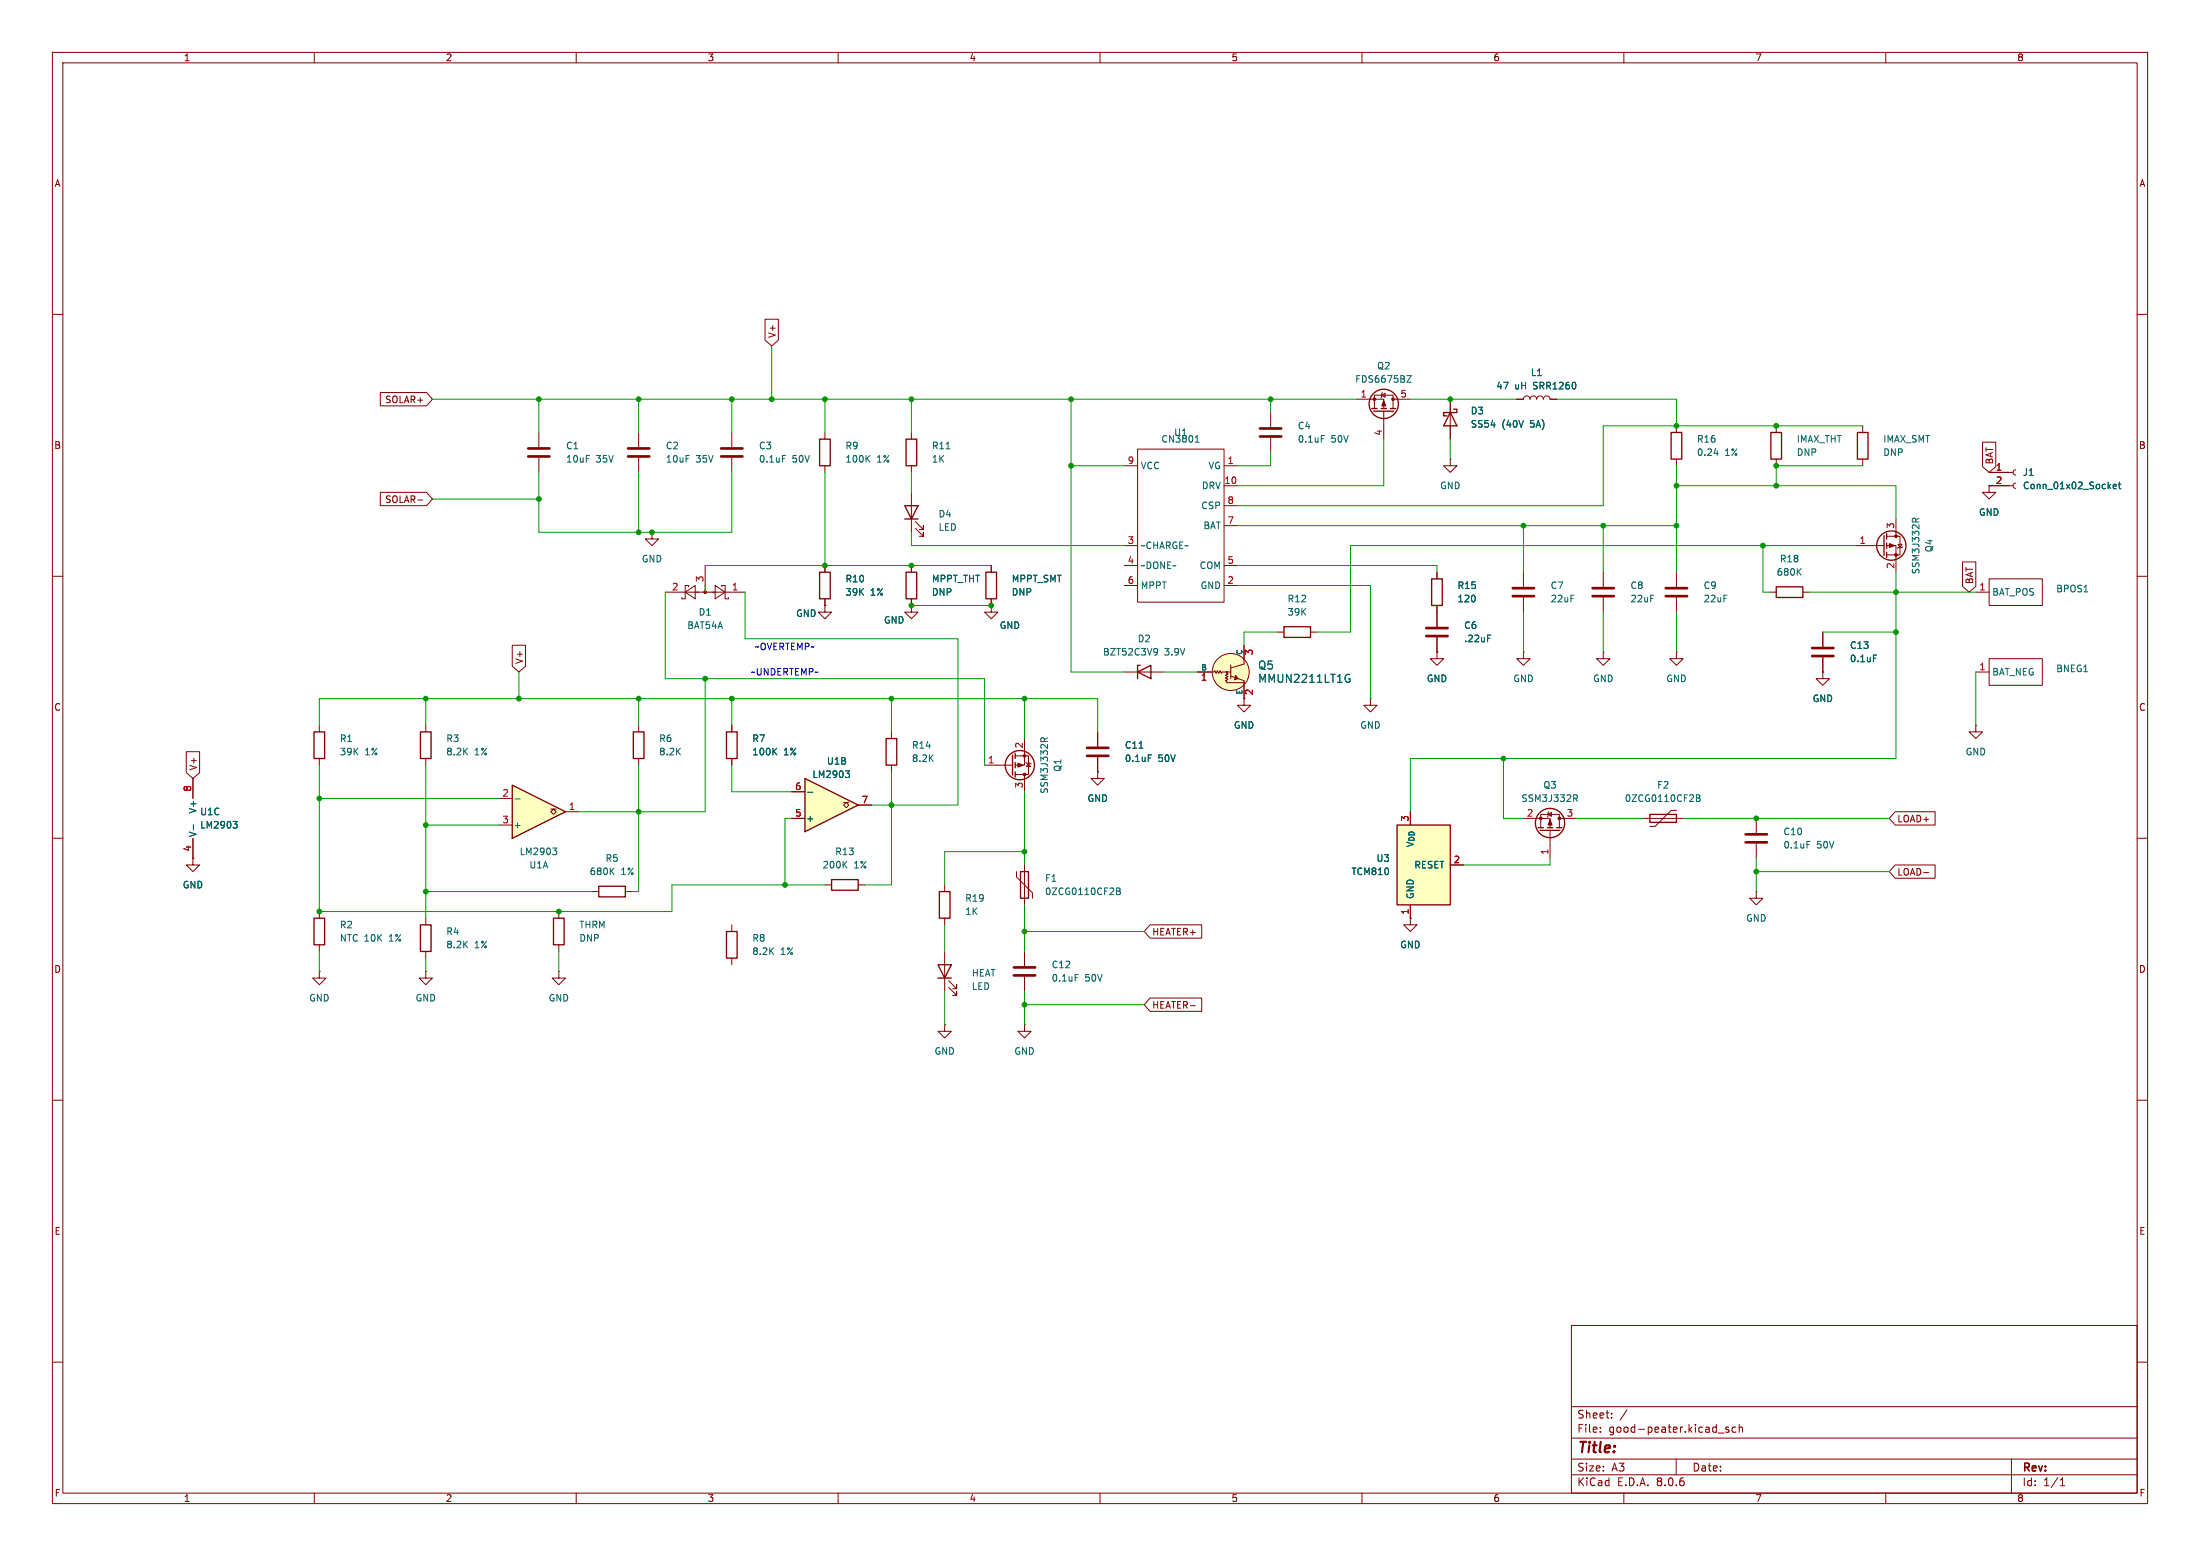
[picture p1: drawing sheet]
<svg xmlns="http://www.w3.org/2000/svg" width="420mm" height="297mm" viewBox="0 0 420 297" stroke-linecap="round" stroke-linejoin="round" font-family="sans-serif">
<g fill="none" stroke="#840000" stroke-width=".19">
<path d="M10 10h400v277h-400zM12 12h396v273h-396zM60 10v2M110 10v2M160 10v2M210 10v2M260 10v2M310 10v2M360 10v2M10 60h2M408 60h2M102.9 82.6v2.7"/>
<path d="M102.9 87.4v2.8M121.9 82.6v2.7M121.9 87.4v2.8M10 110h2M274.3 116.8v2.8M408 110h2M170.2 139.7v1.3M274.3 124.5v1.2h1.3l-1.3 1.3-1.3-1.3h1.3M274.3 124.5h.1M274.3 121.7v2.8M290.8 124.5v1.2h1.3l-1.3 1.3-1.2-1.3h1.2M290.8 124.5h.1"/>
<path d="M306.1 124.5v1.2h1.2l-1.2 1.3-1.3-1.3h1.3M306.1 124.5h.1M320 124.5v1.2h1.3l-1.3 1.3-1.2-1.3h1.2M320 124.5h.1M348 128.3v1.2h1.2l-1.2 1.3-1.3-1.3h1.3M348 128.3h.1M348 120.7v2.7M348 125.5v2.8M10 160h2M170.2 146.1v1.2M188 146.1h5.3M193.8 144.3h2.5v3.5h-2.5"/>
<path d="M195.6 141v5.1h-1.8M195.6 147.8v3.3M195.8 145.5l1 .3M196.3 145.7l.4 .6h-.7zM209.5 147.3v1.3h1.3l-1.3 1.3-1.2-1.3h1.2M209.5 147.3h.1M290.8 156.2h5.1v1.8M294.1 158v-2.6h3.6v2.6M295.5 155.4l.7-.3v.7zM295.7 154.9l-.3 1.1M295.9 158.5v5.3M297.7 156.2h3.3"/>
<path d="M313.7 156.2h7.6M320 154.7h-1l-3 3h-1M335.3 156.2v2.8M408 160h2M157.5 168.9h1.2M163.8 168.9h1.3M180.3 168.9v1.3M180.3 175.3v1.2M194.1 166.4v1l3 3v1.1M195.6 165.1v7.6M335.3 170.2v1.3h1.2l-1.2 1.2-1.3-1.2h1.3M335.3 170.2h.1"/>
<path d="M335.3 161v2.8M180.3 195.6v1.3h1.3l-1.3 1.2-1.2-1.2h1.2M180.3 195.6h.1M180.3 181.6v7.6M181.1 188.5l1.5 1.5v-.8v.8h-.7M181.1 187.2l1.5 1.5v-.7v.7h-.7M195.6 195.6v1.3h1.2l-1.2 1.2-1.3-1.2h1.3M195.6 195.6h.1M195.6 181.6v2.8M195.6 186.4v2.8M10 210h2M408 210h2"/>
<path d="M10 260h2M300 253h108v32h-108zM408 260h2M300 278.5h108M300 274.5h108M300 268.5h108M305.5 273.2v.2M305.5 272.5v.1M307.7 270.5v.2M307.7 269.8v.1M310.6 269.1l-1.3 1.9M320 278.5v3"/>
<path d="M328 273.5h1.2M330 272.5l-.3-.1-.3 .2 .1 .2 .5 .2v.3h-.6M331.4 272.5l-.5-.1-.2 .3 .1 .6h.6M332 272.5l.2-.1 .4 .1 .1 .9M332 271.9v1.5M384 278.5v6.5M60 285v2M110 285v2M160 285v2M210 285v2M260 285v2M300 281.5h108"/>
<path d="M310 285v2M360 285v2M393.3 283.6h.9M393.3 282.5l.4-.4v1.5"/>
</g>
<g fill="none" stroke="#840000" stroke-width=".25">
<path d="M169.2 141h2v5.1h-2zM193.3 144.1v3.9M193.8 143.8v1M193.8 145.5v1.1M193.8 147.3v1M293.6 158h1M294 158.5h3.8M295.4 158h1M297.2 158h1M315 155.4h5v1.6h-5zM158.7 167.9h5.1v2h-5.1zM179.3 170.2h2.1v5.1h-2.1z"/>
<path d="M194.8 166.4h1.5v5.1h-1.5zM179.1 184.2h2.5l-1.3 2.5zM179.1 186.7h2.5"/>
<circle cx="194.7" cy="146" r="2.79"/>
<circle cx="295.9" cy="157.1" r="2.79"/>
</g>
<path d="M100.8 87.1h4.1M100.8 85.6h4.1M119.9 87.1h4.1M119.9 85.6h4.1M272.3 119.9h4.1M272.3 121.4h4.1M345.9 125.2h4.1M345.9 123.7h4.1M333.2 159.3h4.1M333.2 160.8h4.1M193.5 186.2h4.1M193.5 184.7h4.1" fill="none" stroke="#840000" stroke-width=".51"/>
<g fill="none" stroke="#006464" stroke-width=".19">
<path d="M284 121.2h.6M357.6 125h.7M198.7 141.5v-.4l.2-.3 .4 .1 .1 .6M200 140.8l-.6 .4M300.4 151.7h.5l.2 .3-.1 .3-.6 .1M300.7 152.4l.4 .6M323.8 151.7h.5l.2 .3-.2 .3 .2 .1 .1 .3-.3 .3h-.5zM323.8 152.3h.5M161.1 165l.6 .7M161.7 164.4l-.7 .7M213.2 169.5h.4l.2 .2-.2 .4 .2 .1 .1 .3-.2 .3h-.5zM213.2 170.1h.4"/>
<path d="M344.9 160.6h.7M205.2 186h.7"/>
</g>
<g fill="#840000" stroke="#840000" stroke-width=".19">
<path d="M295.9 156.5l.4 1h-.8z"/>
<path d="M194.3 145.7l1 .4-1 .3z"/>
<circle cx="294.1" cy="156.2" r=".25"/>
<circle cx="297.7" cy="156.2" r=".25"/>
<circle cx="195.6" cy="144.3" r=".25"/>
<circle cx="195.6" cy="147.8" r=".25"/>
</g>
<path d="M153.7 148.6l10.1 5.1-10.1 5.1z" fill="#ffffc2"/>
<path d="M120.9 139.7h2v5.1h-2zM138.7 139.7h2v5.1h-2zM153.7 148.6l10.1 5.1-10.1 5.1zM114.3 169.2h5.1v2h-5.1zM138.7 177.8h2v5.1h-2z" fill="none" stroke="#840000" stroke-width=".25"/>
<g fill="none" stroke="#840000" stroke-width=".19">
<path d="M157.5 115.6v1.2h1.2l-1.2 1.3-1.3-1.3h1.3M157.5 115.6h.1M174 115.6v1.2h1.3l-1.3 1.3-1.3-1.3h1.3M174 115.6h.1M290.8 109.2v2.8M290.8 114v2.8M121.9 138.4v1.3M139.7 138.4v1.3M237.5 133.4v1.2h1.3l-1.3 1.3-1.3-1.3h1.3M237.5 133.4h.1M261.6 133.4v1.2h1.3l-1.3 1.3-1.3-1.3h1.3M261.6 133.4h.1"/>
<path d="M121.9 144.8v1.3M139.7 144.8v1.3M151.1 156.2h2.6M151.1 151.1h2.6M161 153.2h.5l-.5 .5 .5 .5 .6-.5-.6-.5h.6M163.8 153.7h2.6M113 170.2h1.3M119.4 170.2h1.2M139.7 176.5v1.3M269.2 175.3v1.2h1.3l-1.3 1.3-1.2-1.3h1.2M269.2 175.3h.1M139.7 182.9v1.3"/>
</g>
<path d="M147.7 143.4l.6 .7M148.3 142.8l-.7 .7M154.2 151.2h1M161.4 147.1h.8l-.5 .5M161.9 147.6l.3 .3v.3l-.3 .2M116.7 166.2l.5 .7M117.2 165.7l-.7 .7" fill="none" stroke="#006464" stroke-width=".19"/>
<path d="M288.8 113.8h4.1M288.8 112.3h4.1" fill="none" stroke="#840000" stroke-width=".51"/>
<path d="M266.7 157.5h10.2v15.2h-10.2z" fill="#ffffc2"/>
<g fill="none" stroke="#840000" stroke-width=".25">
<path d="M261.9 78h1M262.3 78.5h3.8M263.7 78h1M265.4 78h1M276.9 78.7l1.2 2.6h-2.5zM277.5 78.1h.6v.6h-2.5v.7h.6M156.5 83.8h2v5.1h-2zM172.7 96.5h2.6l-1.3 2.6zM172.7 99.1h2.6M319 82.6h2.1v5h-2.1zM338.1 82.6h2v5h-2zM354.6 82.6h2v5h-2z"/>
<path d="M156.5 109.2h2v5.1h-2zM173 109.2h2v5.1h-2zM188.2 109.2h2v5.1h-2zM245.1 119.6h5.1v2.1h-5.1zM273.3 110.5h2v5.1h-2zM339.1 112h5.1v2h-5.1zM359.7 102.2v3.8M360.2 101.9v1M360.2 103.6v1M360.2 105.4v1M59.9 139.7h2.1v5.1h-2.1zM80.3 139.7h2v5.1h-2z"/>
<path d="M217.2 128.3l2.5-1.3v2.5zM217.7 127h-.5v2.5M266.7 157.5h10.2v15.2h-10.2zM59.9 175.3h2.1v5h-2.1zM80.3 176.5h2v5.1h-2zM105.7 175.3h2v5h-2z"/>
<circle cx="264.2" cy="77.1" r="2.79"/>
<circle cx="361.1" cy="104.1" r="2.79"/>
</g>
<g fill="none" stroke="#840000" stroke-width=".19">
<path d="M242.6 78.7v2.8M259.1 76.2h5.1v1.8M262.4 78v-2.6h3.5v2.6M263.8 75.4l.6-.3v.7zM263.9 74.9l-.2 1M264.2 78.5v5.3M265.9 76.2h3.3M276.9 76.2v7.6M289.6 76.2h1.2a.64 .64 0 0 1 .7-.6 .64 .64 0 0 1 .6 .6 .64 .64 0 0 1 .6-.6 .64 .64 0 0 1 .7 .6 .64 .64 0 0 1 .6-.6 .64 .64 0 0 1 .6 .6 .64 .64 0 0 1 .7-.6 .64 .64 0 0 1 .6 .6h1.3M139.7 82.6v2.7M139.7 87.4v2.8M157.5 82.6v1.2"/>
<path d="M157.5 88.9v1.3M174 94v7.6M174.8 99.6l1.5 1.5v-.8v.8h-.8M214.6 88.9h2.6M217.2 85.7h16.5v29.2h-16.5zM233.7 88.9h2.5M233.7 92.7h2.5M233.7 96.5h2.5M242.6 83.6v2.8M276.9 87.6v1.3h1.2l-1.2 1.3-1.3-1.3h1.3M276.9 87.6h.1M320 81.3v1.3"/>
<path d="M320 87.6v1.3M339.1 81.3v1.3M339.1 87.6v1.3M355.6 81.3v1.3M355.6 87.6v1.3M361.9 99.1v3.3M379.7 92.7v1.3h1.3l-1.3 1.3-1.2-1.3h1.2M379.7 92.7h.1M379.7 92.7h4.6M379.7 90.2h4.6M384.8 92.2l-.3 .2-.2 .3 .2 .4 .3 .1M384.8 89.7l-.3 .1-.2 .4 .2 .3 .3 .2"/>
<path d="M124.5 101.6v1.3h1.2l-1.2 1.2-1.3-1.2h1.3M124.5 101.6h.1M127 113h15.2M130.8 113l1.9-1.2v2.5zM131.4 112v-.2h-.6v2.5h-.6v-.3M134.6 108v5M136.5 111.8l1.9 1.2-1.9 1.3zM137.8 112v-.2h.6v2.5h.7v-.3M157.5 108v1.2M157.5 114.3v1.3M174 108v1.2M174 114.3v1.3"/>
<path d="M174.8 100.8l1.5 1.6v-.8v.8h-.8M189.2 115.6v1.2h1.3l-1.3 1.3-1.2-1.3h1.2M189.2 115.6h.1M189.2 108v1.2M189.2 114.3v1.3M214.6 111.8h2.6M214.6 104.1h2.6M214.6 108h2.6M233.7 111.8h2.5M233.7 108h2.5M233.7 100.3h2.5M274.3 109.2v1.3"/>
<path d="M274.3 115.6v1.2M306.1 109.2v2.8M306.1 114v2.8M320 109.2v2.8M320 114v2.8M337.8 113h1.3M344.2 113h1.2M354.3 104.1h5.4M360.2 104.1h1.7v5.1M360.2 102.4h2.5v3.5h-2.5M362.3 103.9h.8l-.4 .6zM363.2 104.4l-1 .2"/>
<path d="M377.2 113h2.5M379.7 110.5h10.2v5.1h-10.2zM61 138.4v1.3M81.3 138.4v1.3M209.5 139.7v2.8M214.6 128.3h7.6M228.6 128.3h3.2l.1-.3 .3 .5 .2-.5 .3 .5 .2-.5 .3 .5 .1-.2h1.6M234.2 128.3v.2l.2 .2-.5 .2 .5 .3-.5 .2 .5 .3-.5 .2 .3 .1v.3h3.3M234.9 129l2.6 .9v3.5M234.9 126.9v2.6M237.5 123.2v3.5l-2.6 .8M243.8 120.7h1.3"/>
<path d="M250.2 120.7h1.3M377.2 138.4v1.3h1.3l-1.3 1.3-1.3-1.3h1.3M377.2 138.4h.1M377.2 128.3h2.5M379.7 125.7h10.2v5.1h-10.2zM36.8 148.6v3.8M61 144.8v1.3M81.3 144.8v1.3M209.5 144.5v2.8M269.2 154.9v2.6M36.8 163.8v1.3h1.3l-1.3 1.3-1.2-1.3h1.2M36.8 163.8h.1"/>
<path d="M36.8 160v3.8M61 174v1.3M81.3 175.3v1.2M106.7 174v1.3M269.2 172.7v2.6M276.9 165.1h2.5M61 185.4v1.3h1.2l-1.2 1.3-1.3-1.3h1.3M61 185.4h.1M61 180.3v1.3M81.3 185.4v1.3h1.2l-1.2 1.3-1.3-1.3h1.3M81.3 185.4h.1M81.3 181.6v1.3"/>
<path d="M106.7 185.4v1.3h1.2l-1.2 1.3-1.3-1.3h1.3M106.7 185.4h.1M106.7 180.3v1.3"/>
<circle cx="234.2" cy="128.3" r=".1"/>
<circle cx="234.9" cy="128.3" r="3.5"/>
<circle cx="237.5" cy="130.3" r=".08"/>
</g>
<path d="M137.7 87.1h4M137.7 85.6h4M240.5 83.3h4.1M240.5 81.8h4.1M304 113.8h4.1M304 112.3h4.1M318 113.8h4.1M318 112.3h4.1M207.5 144.3h4.1M207.5 142.7h4.1" fill="none" stroke="#840000" stroke-width=".51"/>
<g fill="none" stroke="#006464" stroke-width=".19">
<path d="M268.6 71.7h.8l-.8 1.3h.8M149.4 86.9h.6M165.5 87.5l.6 .7M166.1 86.9l-.8 .8M228.2 84.4h.7M228.3 83.4l.2-.3v1.3M252.2 83.1h.6M327.2 86.5h.8M365.1 99.6v-.4l.2-.3 .4 .1v.6M366.3 98.9l-.6 .4M403.4 92.9l.6-.2v-.2l-.4-.1-.2 .2 .1 .6h.5M404.4 92.4h.5"/>
<path d="M404.6 92v1.1l.3 .2M343.3 109.1l.5 .7M343.8 108.5l-.7 .8M220.7 123.8l.3 .2a.94 .94 0 0 1-.3 1M221 124.3l-.3 .3M257.3 128.7l.4 .1M257.4 129.6h.3v.5l-.4 .1M36.9 157.4v1M44.5 156.8h.8l-.4 .5M45 157.3l.3 .2v.3l-.3 .3M217.5 142.8h.7M219.2 144.1h.6"/>
</g>
<circle cx="234.9" cy="128.3" r="3.5" fill="#ffffc2" stroke="#ffffc2" stroke-width=".19"/>
<g fill="#840000" stroke="#840000" stroke-width=".19">
<path d="M235.9 128.9l.4 .6-.6 .3z"/>
<path d="M264.2 76.5l.3 1h-.7z"/>
<path d="M360.7 103.8l1 .3-1 .4z"/>
<circle cx="262.4" cy="76.2" r=".25"/>
<circle cx="265.9" cy="76.2" r=".25"/>
<circle cx="361.9" cy="105.9" r=".25"/>
<circle cx="361.9" cy="102.4" r=".25"/>
<circle cx="134.6" cy="113" r=".25"/>
</g>
<path d="M97.8 149.9l10.1 5-10.1 5.1z" fill="#ffffc2"/>
<path d="M173 83.8h2v5.1h-2zM97.8 149.9l10.1 5-10.1 5.1z" fill="none" stroke="#840000" stroke-width=".25"/>
<g fill="none" stroke="#840000" stroke-width=".19">
<path d="M72.6 74.9h8.8l1.1 1.3-1.1 1.3h-8.8zM146 60.9h2.6v4l-1.3 1.1-1.3-1.1zM276.9 76.2v2.5M289.6 76.2h1.2M295.9 76.2h1.3M72.6 94h8.8l1.1 1.3-1.1 1.2h-8.8zM79.8 95.4h.9M174 82.6v1.2M174 88.9v1.3M276.9 81.3v2.5M378.5 84.4h2.5v4.7l-1.3 1.1-1.2-1.1zM379.7 92.7h.1"/>
<path d="M379.7 90.2h3.8M379.7 92.7h3.8M157.5 115.6h.1M157.5 108v1.2M157.5 114.3v1.3M174 115.6h.1M174 108v1.2M174 114.3v1.3M189.2 115.6h.1M189.2 108v1.2M189.2 114.3v1.3M274.3 109.2v1.3"/>
<path d="M274.3 115.6v4M374.6 107.3h2.6v4.6l-1.3 1.1-1.3-1.1zM97.8 123.2h2.5v4l-1.2 1.1-1.3-1.1zM139.7 138.4v1.3M209.5 139.7v2.8M228.6 128.3h2.5M237.5 133.4h.1M237.5 123.2v2.5M237.5 130.8v2.6M274.3 124.5h.1M274.3 121.7v2.8M348 128.3h.1"/>
<path d="M348 120.7v2.7M348 125.5v2.8M35.6 143.5h2.5v4l-1.3 1.1-1.2-1.1zM36.8 148.6v3.8M95.2 152.4h2.6M95.2 157.5h2.6M105.2 154.4h.5l-.5 .5 .5 .5 .5-.5-.5-.5h.5M107.9 154.9h2.6M139.7 144.8v1.3M151.1 156.2h2.6M151.1 151.1h2.6M163.8 153.7h2.6"/>
<path d="M209.5 147.3h.1M209.5 144.5v2.8M269.2 154.9v2.6M361.8 154.9h7.6v2.6h-7.6l-1.1-1.3zM36.8 163.8h.1M36.8 160v3.8M219.6 176.5h9.8v2.6h-9.8l-1.2-1.3zM269.2 175.3h.1M269.2 172.7v2.6M276.9 165.1h2.5M361.8 165.1h7.6v2.5h-7.6l-1.1-1.2zM367.2 166.6h1"/>
<path d="M219.6 190.5h9.8v2.5h-9.8l-1.2-1.2zM227.2 192h1"/>
</g>
<g fill="none" stroke="#006464" stroke-width=".19">
<path d="M180.6 85.7h.8M403.4 92.9l.6-.2v-.2l-.4-.1-.2 .2 .1 .6h.5M404.4 92.4h.5M404.6 92v1.1l.3 .2M257.3 128.7l.4 .1M257.4 129.6h.3v.5l-.4 .1M284 121.2h.6M357.6 125h.7M36.9 157.4v1M44.5 156.8h.8l-.4 .5M45 157.3l.3 .2v.3l-.3 .3M98.3 152.5h1"/>
<path d="M147.7 143.4l.6 .7M148.3 142.8l-.7 .7M154.2 151.2h1M161.4 147.1h.8l-.5 .5M161.9 147.6l.3 .3v.3l-.3 .2M217.5 142.8h.7M219.2 144.1h.6M105.5 161.9h.8l-.4 .5M106 162.4l.3 .2v.3l-.3 .2"/>
</g>
<g fill="none" stroke="#009600" stroke-width=".19">
<path d="M82.5 76.2h176.6M102.9 76.2v6.4M121.9 76.2v6.4M139.7 76.2v6.4M147.3 66v10.2M157.5 76.2v6.4M174 76.2v6.4M204.5 76.2v52.1h10.1M242.6 76.2v2.5M269.2 76.2h20.4M297.2 76.2h22.8v5.1M82.5 95.3h20.4"/>
<path d="M102.9 90.2v11.4h36.8v-11.4M121.9 90.2v11.4M157.5 90.2v17.8M174 90.2v3.8M204.5 88.9h10.1M242.6 86.4v2.5h-6.4M264.2 83.8v8.9h-28M276.9 83.8v3.8M320 88.9v20.3M320 92.7h41.9v6.4M355.6 81.3h-49.5v15.2h-69.9M355.6 88.9h-16.5v3.8"/>
<path d="M127 113v16.5h61v16.6M134.6 108h54.6M134.6 111.8v1.2M142.2 113v8.9h40.7v31.8h-16.5M174 101.6v2.5h40.6M174 115.6h15.2M236.2 100.3h83.8M236.2 108h38.1v1.2M236.2 111.8h25.4v21.6M290.8 100.3v8.9M290.8 116.8v7.7M306.1 100.3v8.9"/>
<path d="M306.1 116.8v7.7M320 116.8v7.7M336.5 104.1v8.9h1.3M345.4 113h31.8M354.3 104.1h-96.5v16.6h-6.3M361.9 109.2v35.6h-92.7v10.1M61 138.4v-5h148.5v6.3M81.3 133.4v5M99.1 128.3v5.1M121.9 133.4v5M134.6 129.5v25.4h-24.1M139.7 133.4v5"/>
<path d="M170.2 133.4v6.3M195.6 133.4v7.6M222.2 128.3h6.4M243.8 120.7h-6.3v2.5M348 120.7h13.9M377.2 128.3v10.1M61 146.1v27.9h67.3v-5.1h29.2M61 152.4h34.2M81.3 146.1v29.2M81.3 157.5h13.9M121.9 146.1v24.1h-1.3M139.7 146.1v5h11.4"/>
<path d="M151.1 156.2h-1.2v12.7M170.2 147.3v21.6h-5.1M195.6 151.1v14M287 144.8v11.4h3.8M301 156.2h12.7M321.3 156.2h39.4M81.3 170.2h31.7M180.3 176.5v5.1M195.6 172.7v8.9M195.6 177.8h22.8M195.6 162.6h-15.3v6.3M295.9 163.8v1.3h-16.5"/>
<path d="M335.3 163.8v6.4M335.3 166.4h25.4M61 181.6v3.8M81.3 182.9v2.5M106.7 181.6v3.8M180.3 189.2v6.4M195.6 189.2v6.4M195.6 191.8h22.8"/>
</g>
<g fill="#009600" stroke="#009600" stroke-width=".19">
<circle cx="81.3" cy="170.2" r=".46"/>
<circle cx="106.7" cy="174" r=".46"/>
<circle cx="61" cy="174" r=".46"/>
<circle cx="61" cy="152.4" r=".46"/>
<circle cx="99.1" cy="133.4" r=".46"/>
<circle cx="81.3" cy="133.4" r=".46"/>
<circle cx="81.3" cy="157.5" r=".46"/>
<circle cx="174" cy="108" r=".46"/>
<circle cx="157.5" cy="108" r=".46"/>
<circle cx="204.5" cy="76.2" r=".46"/>
<circle cx="204.5" cy="88.9" r=".46"/>
<circle cx="139.7" cy="76.2" r=".46"/>
<circle cx="147.3" cy="76.2" r=".46"/>
<circle cx="174" cy="76.2" r=".46"/>
<circle cx="157.5" cy="76.2" r=".46"/>
<circle cx="189.2" cy="115.6" r=".46"/>
<circle cx="174" cy="115.6" r=".46"/>
<circle cx="121.9" cy="154.9" r=".46"/>
<circle cx="139.7" cy="133.4" r=".46"/>
<circle cx="170.2" cy="153.7" r=".46"/>
<circle cx="149.9" cy="168.9" r=".46"/>
<circle cx="121.9" cy="133.4" r=".46"/>
<circle cx="134.6" cy="129.5" r=".46"/>
<circle cx="195.6" cy="191.8" r=".46"/>
<circle cx="170.2" cy="133.4" r=".46"/>
<circle cx="195.6" cy="162.6" r=".46"/>
<circle cx="195.6" cy="177.8" r=".46"/>
<circle cx="121.9" cy="76.2" r=".46"/>
<circle cx="121.9" cy="101.6" r=".46"/>
<circle cx="124.5" cy="101.6" r=".46"/>
<circle cx="102.9" cy="76.2" r=".46"/>
<circle cx="102.9" cy="95.3" r=".46"/>
<circle cx="287" cy="144.8" r=".46"/>
<circle cx="335.3" cy="156.2" r=".46"/>
<circle cx="335.3" cy="166.4" r=".46"/>
<circle cx="361.9" cy="120.7" r=".46"/>
<circle cx="361.9" cy="113" r=".46"/>
<circle cx="339.1" cy="88.9" r=".46"/>
<circle cx="339.1" cy="81.3" r=".46"/>
<circle cx="339.1" cy="92.7" r=".46"/>
<circle cx="336.5" cy="104.1" r=".46"/>
<circle cx="320" cy="81.3" r=".46"/>
<circle cx="320" cy="92.7" r=".46"/>
<circle cx="320" cy="100.3" r=".46"/>
<circle cx="290.8" cy="100.3" r=".46"/>
<circle cx="306.1" cy="100.3" r=".46"/>
<circle cx="276.9" cy="76.2" r=".46"/>
<circle cx="242.6" cy="76.2" r=".46"/>
<circle cx="195.6" cy="133.4" r=".46"/>
</g>
<text font-size="2.8" fill="#840000" x="301" y="277.9">Title:</text>
<g font-size="2.1" fill="#006464">
<text x="240.1" y="128">Q5</text>
<text x="240.1" y="130.5">MMUN2211LT1G</text>
</g>
<g font-size="2.1" fill="#840000">
<text x="301" y="273.7">File:</text>
<text x="301" y="271">Sheet:</text>
<text x="307.1" y="273.7">good-peater.kicad_sch</text>
<text x="301" y="281.1">Size:</text>
<text x="307.6" y="281.1">A3</text>
<text x="323" y="281.1">Date:</text>
<text x="386" y="281.3">Rev:</text>
<text x="301" y="283.9">KiCad</text>
<text x="308.7" y="283.9">E.D.A.</text>
<text x="316.3" y="283.9">8.0.6</text>
<text x="386" y="283.9">Id:</text>
<text x="390.1" y="283.9">1/1</text>
</g>
<g font-size="1.8" fill="#840000">
<text x="35" y="11.9">1</text>
<text x="85" y="11.9">2</text>
<text x="135" y="11.9">3</text>
<text x="185" y="11.9">4</text>
<text x="235" y="11.9">5</text>
<text x="285" y="11.9">6</text>
<text x="335" y="11.9">7</text>
<text x="385" y="11.9">8</text>
<text x="10.3" y="35.9">A</text>
<text x="408.3" y="35.9">A</text>
<text x="148.3" y="64.6" transform="rotate(-90 148.3 64.6)">V+</text>
<text x="73.4" y="77.2">SOLAR+</text>
<text x="10.3" y="85.9">B</text>
<text x="380.7" y="88.7" transform="rotate(-90 380.7 88.7)">BAT</text>
<text x="408.2" y="85.9">B</text>
<text x="73.4" y="96.2">SOLAR-</text>
<text x="376.9" y="111.6" transform="rotate(-90 376.9 111.6)">BAT</text>
<text x="100" y="126.8" transform="rotate(-90 100 126.8)">V+</text>
<text x="10.3" y="135.9">C</text>
<text x="408.2" y="135.9">C</text>
<text x="37.8" y="147.2" transform="rotate(-90 37.8 147.2)">V+</text>
<text x="362.1" y="157.2">LOAD+</text>
<text x="362.1" y="167.3">LOAD-</text>
<text x="219.9" y="178.8">HEATER+</text>
<text x="10.3" y="185.9">D</text>
<text x="408.2" y="185.9">D</text>
<text x="219.9" y="192.7">HEATER-</text>
<text x="10.3" y="235.9">E</text>
<text x="408.3" y="235.9">E</text>
<text x="10.3" y="285.9">F</text>
<text x="35" y="286.9">1</text>
<text x="85" y="286.9">2</text>
<text x="135" y="286.9">3</text>
<text x="185" y="286.9">4</text>
<text x="235" y="286.9">5</text>
<text x="285" y="286.9">6</text>
<text x="335" y="286.9">7</text>
<text x="385" y="286.9">8</text>
<text x="408.3" y="285.9">F</text>
</g>
<g font-size="1.8" fill="#006464">
<text x="262.8" y="70.7">Q2</text>
<text x="292.2" y="72">L1</text>
<text x="258.6" y="73.3">FDS6675BZ</text>
<text x="285.6" y="74.5">47</text>
<text x="289.1" y="74.5">uH</text>
<text x="292.8" y="74.5">SRR1260</text>
<text x="224.1" y="83.4">U1</text>
<text x="247.7" y="82.1">C4</text>
<text x="280.7" y="79.3">D3</text>
<text x="280.7" y="81.8">SS54</text>
<text x="286.7" y="81.8">(40V</text>
<text x="292.2" y="81.8">5A)</text>
<text x="108" y="86">C1</text>
<text x="108" y="88.5">10uF</text>
<text x="113.8" y="88.5">35V</text>
<text x="127" y="86">C2</text>
<text x="127" y="88.5">10uF</text>
<text x="132.8" y="88.5">35V</text>
<text x="144.8" y="86">C3</text>
<text x="144.8" y="88.5">0.1uF</text>
<text x="151.2" y="88.5">50V</text>
<text x="161.3" y="86">R9</text>
<text x="161.3" y="88.5">100K</text>
<text x="167.4" y="88.5">1%</text>
<text x="177.8" y="88.5">1K</text>
<text x="177.8" y="86">R11</text>
<text x="217.7" y="89.8">VCC</text>
<text x="221.6" y="84.7">CN3801</text>
<text x="230.6" y="89.8">VG</text>
<text x="247.7" y="84.7">0.1uF</text>
<text x="254.1" y="84.7">50V</text>
<text x="323.9" y="84.7">R16</text>
<text x="323.9" y="87.2">0.24</text>
<text x="329.3" y="87.2">1%</text>
<text x="342.9" y="84.7">IMAX_THT</text>
<text x="342.9" y="87.2">DNP</text>
<text x="359.4" y="84.7">IMAX_SMT</text>
<text x="359.4" y="87.2">DNP</text>
<text x="229.3" y="93.6">DRV</text>
<text x="274.8" y="93.6">GND</text>
<text x="386.1" y="91">J1</text>
<text x="386.1" y="93.6">Conn_01x02_Socket</text>
<text x="179.1" y="99">D4</text>
<text x="179.1" y="101.5">LED</text>
<text x="229.2" y="97.4">CSP</text>
<text x="229.6" y="101.2">BAT</text>
<text x="377.7" y="98.7">GND</text>
<text x="122.4" y="107.5">GND</text>
<text x="217.7" y="105">~CHARGE~</text>
<text x="339.7" y="107.5">R18</text>
<text x="369.2" y="105.5" transform="rotate(-90 369.2 105.5)">Q4</text>
<text x="161.3" y="113.9">39K</text>
<text x="161.3" y="111.4">R10</text>
<text x="166.2" y="113.9">1%</text>
<text x="177.8" y="111.4">MPPT_THT</text>
<text x="177.8" y="113.9">DNP</text>
<text x="193" y="111.4">MPPT_SMT</text>
<text x="193" y="113.9">DNP</text>
<text x="217.7" y="108.8">~DONE~</text>
<text x="217.7" y="112.6">MPPT</text>
<text x="228.9" y="108.8">COM</text>
<text x="229.1" y="112.6">GND</text>
<text x="278.1" y="112.6">R15</text>
<text x="295.9" y="112.6">C7</text>
<text x="311.2" y="112.6">C8</text>
<text x="325.1" y="112.6">C9</text>
<text x="339.1" y="110.1">680K</text>
<text x="366.6" y="109.7" transform="rotate(-90 366.6 109.7)">SSM3J332R</text>
<text x="380.2" y="113.9">BAT_POS</text>
<text x="392.4" y="113.3">BPOS1</text>
<text x="133.3" y="117.7">D1</text>
<text x="151.9" y="118">GND</text>
<text x="168.7" y="119.2">GND</text>
<text x="245.7" y="115.2">R12</text>
<text x="245.7" y="117.7">39K</text>
<text x="278.1" y="115.2">120</text>
<text x="295.9" y="115.2">22uF</text>
<text x="311.2" y="115.2">22uF</text>
<text x="325.1" y="115.2">22uF</text>
<text x="131.1" y="120.2">BAT54A</text>
<text x="190.7" y="120.2">GND</text>
<text x="210.5" y="125.3">BZT52C3V9</text>
<text x="217.1" y="122.8">D2</text>
<text x="222.3" y="125.3">3.9V</text>
<text x="279.4" y="120.2">C6</text>
<text x="279.4" y="122.8">.22uF</text>
<text x="353.1" y="124.1">C13</text>
<text x="272.3" y="130.4">GND</text>
<text x="288.8" y="130.4">GND</text>
<text x="304" y="130.4">GND</text>
<text x="318" y="130.4">GND</text>
<text x="353.1" y="126.6">0.1uF</text>
<text x="380.2" y="129.1">BAT_NEG</text>
<text x="392.4" y="128.5">BNEG1</text>
<text x="345.9" y="134.2">GND</text>
<text x="64.8" y="141.8">R1</text>
<text x="85.1" y="141.8">R3</text>
<text x="125.7" y="141.8">R6</text>
<text x="143.5" y="141.8">R7</text>
<text x="174" y="143.1">R14</text>
<text x="214.6" y="143.1">C11</text>
<text x="235.5" y="139.3">GND</text>
<text x="259.6" y="139.3">GND</text>
<text x="64.8" y="144.4">39K</text>
<text x="69.6" y="144.4">1%</text>
<text x="85.1" y="144.4">8.2K</text>
<text x="90.6" y="144.4">1%</text>
<text x="125.7" y="144.4">8.2K</text>
<text x="143.5" y="144.4">100K</text>
<text x="149.6" y="144.4">1%</text>
<text x="155" y="148.7">LM2903</text>
<text x="157.8" y="146.2">U1B</text>
<text x="174" y="145.6">8.2K</text>
<text x="202.8" y="147.4" transform="rotate(-90 202.8 147.4)">Q1</text>
<text x="214.6" y="145.6">0.1uF</text>
<text x="221.1" y="145.6">50V</text>
<text x="375.2" y="144.4">GND</text>
<text x="37.7" y="155.4" transform="rotate(-90 37.7 155.4)">V+</text>
<text x="38.1" y="155.8">U1C</text>
<text x="200.3" y="151.6" transform="rotate(-90 200.3 151.6)">SSM3J332R</text>
<text x="207.5" y="153.3">GND</text>
<text x="290.3" y="153.3">SSM3J332R</text>
<text x="294.5" y="150.7">Q3</text>
<text x="310.1" y="153.3">0ZCG0110CF2B</text>
<text x="316.3" y="150.7">F2</text>
<text x="37.7" y="159.9" transform="rotate(-90 37.7 159.9)">V-</text>
<text x="38.1" y="158.3">LM2903</text>
<text x="97.9" y="158.3">+</text>
<text x="153.8" y="157.1">+</text>
<text x="270.1" y="161.9" transform="rotate(-90 270.1 161.9)">V_{DD}</text>
<text x="340.4" y="159.6">C10</text>
<text x="99.1" y="163.4">LM2903</text>
<text x="101" y="166">U1A</text>
<text x="112.5" y="167.2">680K</text>
<text x="115.5" y="164.7">R5</text>
<text x="118.5" y="167.2">1%</text>
<text x="156.9" y="166">200K</text>
<text x="159.3" y="163.4">R13</text>
<text x="163" y="166">1%</text>
<text x="257.9" y="167.2">TCM810</text>
<text x="262.7" y="164.7">U3</text>
<text x="269.9" y="166">RESET</text>
<text x="340.4" y="162.2">0.1uF</text>
<text x="346.8" y="162.2">50V</text>
<text x="34.8" y="169.8">GND</text>
<text x="184.2" y="172.3">R19</text>
<text x="199.4" y="168.5">F1</text>
<text x="199.4" y="171">0ZCG0110CF2B</text>
<text x="270.1" y="171.7" transform="rotate(-90 270.1 171.7)">GND</text>
<text x="64.8" y="177.4">R2</text>
<text x="64.8" y="179.9">NTC 10K</text>
<text x="74.4" y="179.9">1%</text>
<text x="85.1" y="178.7">R4</text>
<text x="110.5" y="177.4">THRM</text>
<text x="110.5" y="179.9">DNP</text>
<text x="143.5" y="179.9">R8</text>
<text x="184.2" y="174.9">1K</text>
<text x="333.2" y="176.1">GND</text>
<text x="85.1" y="181.2">8.2K</text>
<text x="90.6" y="181.2">1%</text>
<text x="143.5" y="182.5">8.2K</text>
<text x="149" y="182.5">1%</text>
<text x="200.7" y="185">C12</text>
<text x="267.2" y="181.2">GND</text>
<text x="58.9" y="191.4">GND</text>
<text x="79.2" y="191.4">GND</text>
<text x="104.6" y="191.4">GND</text>
<text x="185.4" y="186.6">HEAT</text>
<text x="185.4" y="189.1">LED</text>
<text x="200.7" y="187.6">0.1uF</text>
<text x="207.1" y="187.6">50V</text>
<text x="178.3" y="201.5">GND</text>
<text x="193.5" y="201.5">GND</text>
</g>
<g font-size="1.8" fill="#a90000">
<text x="259.6" y="75.9">1</text>
<text x="267.3" y="75.9">5</text>
<text x="263.9" y="83.3" transform="rotate(-90 263.9 83.3)">4</text>
<text x="215.2" y="88.6">9</text>
<text x="234.2" y="88.6">1</text>
<text x="380.9" y="89.9">1</text>
<text x="233.6" y="92.5">10</text>
<text x="380.9" y="92.5">2</text>
<text x="234.2" y="100.1">7</text>
<text x="234.2" y="96.3">8</text>
<text x="361.7" y="101" transform="rotate(-90 361.7 101)">3</text>
<text x="215.2" y="103.9">3</text>
<text x="215.2" y="107.7">4</text>
<text x="234.2" y="107.7">5</text>
<text x="354.9" y="103.9">1</text>
<text x="128.2" y="112.8">2</text>
<text x="134.4" y="111.2" transform="rotate(-90 134.4 111.2)">3</text>
<text x="139.6" y="112.8">1</text>
<text x="215.2" y="111.5">6</text>
<text x="234.2" y="111.5">2</text>
<text x="361.7" y="108.7" transform="rotate(-90 361.7 108.7)">2</text>
<text x="377.8" y="112.8">1</text>
<text x="239.5" y="125.2" transform="rotate(-90 239.5 125.2)">3</text>
<text x="229.2" y="130.3">1</text>
<text x="377.8" y="128">1</text>
<text x="239.5" y="132.8" transform="rotate(-90 239.5 132.8)">2</text>
<text x="195.3" y="142.9" transform="rotate(-90 195.3 142.9)">2</text>
<text x="188.5" y="145.8">1</text>
<text x="36.6" y="151.2" transform="rotate(-90 36.6 151.2)">8</text>
<text x="95.8" y="152.1">2</text>
<text x="108.5" y="154.7">1</text>
<text x="151.7" y="156">5</text>
<text x="151.7" y="150.9">6</text>
<text x="164.4" y="153.4">7</text>
<text x="195.3" y="150.6" transform="rotate(-90 195.3 150.6)">3</text>
<text x="291.4" y="156">2</text>
<text x="299" y="156">3</text>
<text x="95.8" y="157.2">3</text>
<text x="269" y="156.9" transform="rotate(-90 269 156.9)">3</text>
<text x="36.6" y="162.6" transform="rotate(-90 36.6 162.6)">4</text>
<text x="277.4" y="164.8">2</text>
<text x="295.7" y="163.3" transform="rotate(-90 295.7 163.3)">1</text>
<text x="269" y="174.7" transform="rotate(-90 269 174.7)">1</text>
</g>
<g font-size="1.8" fill="#0000c2">
<text x="144" y="124.3">~OVERTEMP~</text>
<text x="143.3" y="129.1">~UNDERTEMP~</text>
</g>
<g font-size="1.4" fill="#006464">
<text x="237.2" y="125.1" transform="rotate(-90 237.2 125.1)">C</text>
<text x="229.2" y="128">B</text>
<text x="237.2" y="132.7" transform="rotate(-90 237.2 132.7)">E</text>
</g>
</svg>
